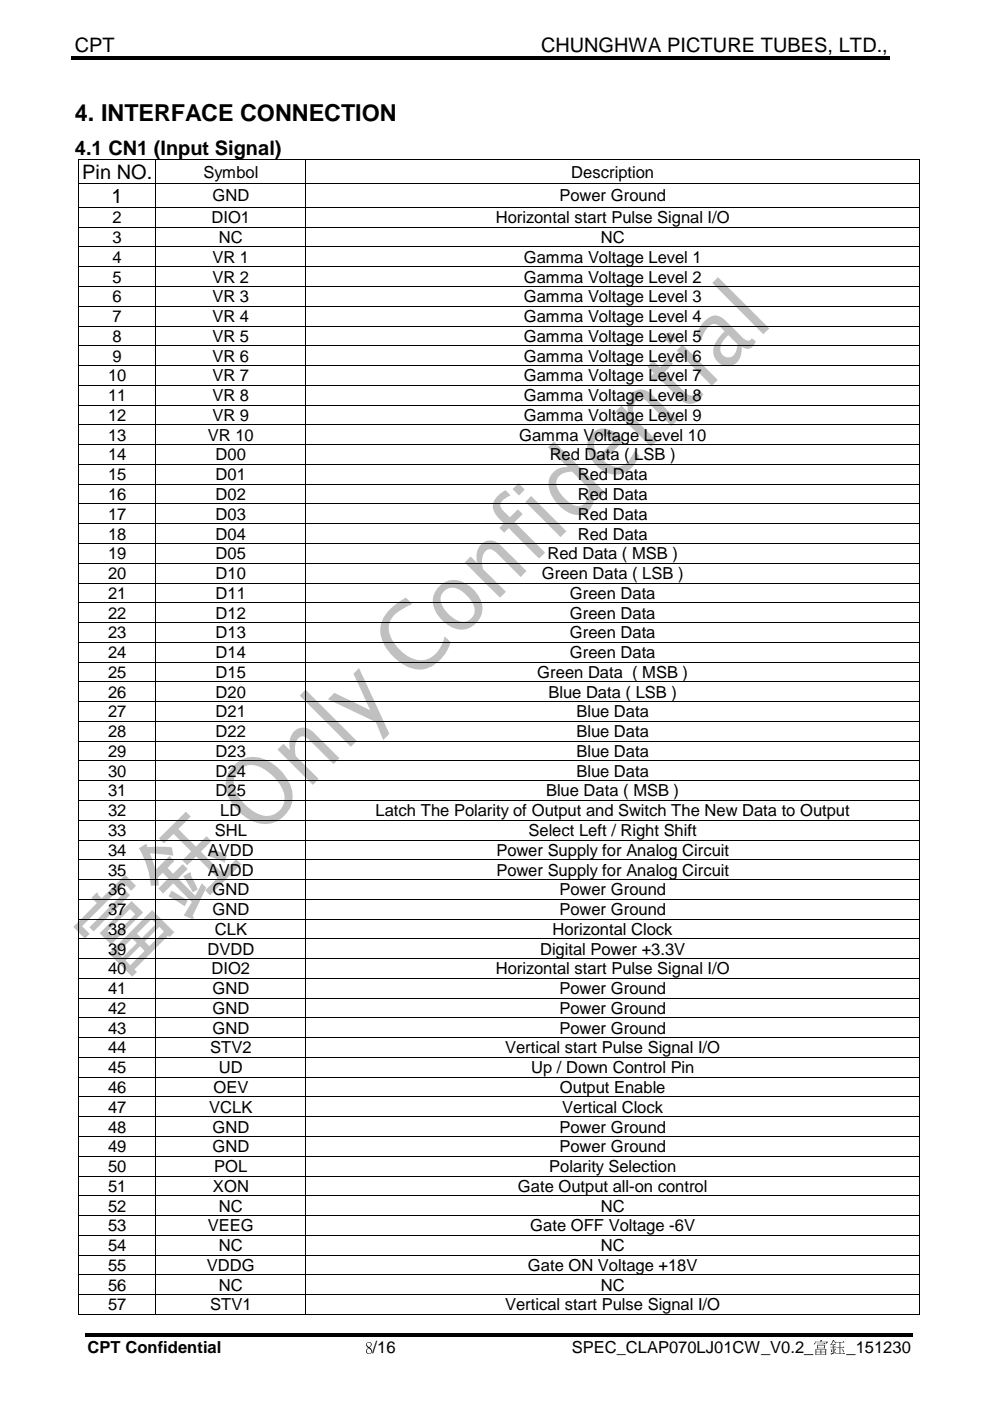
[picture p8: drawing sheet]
<svg xmlns="http://www.w3.org/2000/svg" width="210mm" height="297mm" viewBox="0 0 210 297" stroke-linecap="round" stroke-linejoin="round" font-family="sans-serif">
<path d="M15.1 11.9h82.1v.8h-82.1zM96.9 11.9h.8v.8h-.8zM97.7 11.9h91v.8h-91zM18 282.7h40.5v.7h-40.5zM58.5 282.7h.7v.7h-.7zM59.2 282.7h43.3v.7h-43.3zM102.5 282.7h.8v.7h-.8zM103.3 282.7h90.2v.7h-90.2z" fill="#000"/>
<g fill="#c0c0c0">
<path d="M23.1 202.1l9.2-9.1 4.7 4.7-1.1 1-.3-.3-7.1 7.1 .5 .6-1 1zM21.3 194.3l5.4-5.4 .9 .9-7.7 7.7-.9-.9zM20.4 189.4l.3-.1v.4l.8 .8 5-5 2.3 2.3-1 1-1.4-1.4-9 9 1.6 1.6-1 1-2.5-2.5 5-5-1.1-1.2zM22.8 197.5l1.1 1.1 4.8-4.8-1.1-1.1zM27.9 191.1l2.5 2.4-6.9 6.8-2.4-2.4zM32.5 197.8l-1.8 1.8 1 1 3.1-3.1-1-1zM31.3 195.7l-2.3 2.3 1 1 3.1-3.2-1-.9zM26.7 200.3l-1.7 1.7 1 1 3-3-1-1zM28.4 201.9l-1.8 1.8 1 1 3-3.1-.9-1z" fill-rule="evenodd"/>
<path d="M33.7 177.8l5.7-5.7 1 1-2.6 2.7 3.7 3.7 2.3-2.2 1 1-2.2 2.3 4.6 4.5 2.9-2.9 1 1-6.6 6.6-1-1 2.6-2.7-4.5-4.5-1.9 1.8-1-1 1.8-1.9-3.7-3.7-2 2zM38.8 185.8l1.3-.8h.4l-.1 .5 1.6 3.1-1.1 .6zM29.5 179.8l1.4-.8h.2l.1 .3-.1 .3 3.3-.1 2 .2 .3 1.7-4.9-.5 1.2 3.5 2.9-2.9 1.1 1-1.5 1.5 1.2 1.3 2-2.1 1.1 1-2 2.1 3.6 3.6 1.4-2.6 .9 .9-2.8 5.9 .1 .4-.1 .3-2-.7 1.8-2.8-4-4-2.1 2.1-1-1 2.1-2.2-1.2-1.2-1 1.1 .2 1.6-1.7 .1a18.7 18.7 0 0 0-2.5-8zM36.4 188.8l3.4 2.2-.6 1.2-3.5-2.2zM44.4 180l2 .5 1.7 .8-.5 1.6-1.7-.8-1.8-.6z" fill-rule="evenodd"/>
<path d="M49.6 162.3a6.1 6.1 0 0 1 8.5-.2 8.3 8.3 0 0 1 3.8 8.3 6 6 0 0 1-9.5 3.1 8.9 8.9 0 0 1-4.5-8.1 5.5 5.5 0 0 1 1.7-3.1zM50.7 163.3a4.1 4.1 0 0 0-.1 5.6 8.7 8.7 0 0 0 5.9 4.1 3.9 3.9 0 0 0 3.2-6.1 9 9 0 0 0-6.3-4.7 3.5 3.5 0 0 0-2.7 1.1z" fill-rule="evenodd"/>
<path d="M62.4 155.1a2.81 2.81 0 0 1 4.2 .3l5.4 5.4-1.3 1.2-2.4-2.5a15.2 15.2 0 0 0-3.9-3.4 1.92 1.92 0 0 0-1.9 2.2l.2 2 4.9 4.8-1.3 1.3-7.5-7.5 1.3-1.2 1.4 1.4a4.3 4.3 0 0 1 .9-4z" fill-rule="evenodd"/>
<path d="M64.8 146.2l10.8 10.9-1.2 1.2-10.9-10.8z" fill-rule="evenodd"/>
<path d="M69.5 148.3l1.4-1.4 7.6 3.7-3.6-7.8 1.2-1.2 6.4 14-1.3 1.3-1.5-3.8z" fill-rule="evenodd"/>
<path d="M82.7 129.2l1.7-1.4 1.7-1.1 1.3 1.4a8.3 8.3 0 0 0-4.8 3.8 6 6 0 0 0 2.2 5.9 5.7 5.7 0 0 0 6.1 1.8 6.7 6.7 0 0 0 3.4-4.7l1.2 1.2a8.3 8.3 0 0 1-5.7 5.8 8.6 8.6 0 0 1-7.6-4 6.1 6.1 0 0 1 .5-8.7z" fill-rule="evenodd"/>
<path d="M93.1 124.3a4.6 4.6 0 0 1 6.7 .2 5.3 5.3 0 0 1 2 6.6 4.6 4.6 0 0 1-7.5 .9 5.3 5.3 0 0 1-2-6.6zM94.1 125.3a3.1 3.1 0 0 0 .5 4.4 5 5 0 0 0 4.1 2.1 2.6 2.6 0 0 0 1.4-4.2 6 6 0 0 0-4.2-3 2.38 2.38 0 0 0-1.8 .7z" fill-rule="evenodd"/>
<path d="M102 115.4a2.81 2.81 0 0 1 4.3 .3l5.3 5.4-1.2 1.2-5.3-5.3a1.47 1.47 0 0 0-1.5-.5 1.47 1.47 0 0 0-1.2 1.1l-.2 1.7 .2 1.3 4.9 4.9-1.3 1.2-7.4-7.4 1.2-1.3 1.4 1.4a4.2 4.2 0 0 1 .8-4z" fill-rule="evenodd"/>
<path d="M105.8 104.9l1.4-1 1 1.1a3.5 3.5 0 0 0-2.1 2 5.3 5.3 0 0 0 2 2.7l1.7-1.7 .5 .5 .5 .5-1.7 1.7 6.5 6.5-1.3 1.2-6.4-6.4-1 .9-.3-.2-.7-.8 .9-.9a7.1 7.1 0 0 1-2.3-3.5 3.1 3.1 0 0 1 1.3-2.6z" fill-rule="evenodd"/>
<path d="M112.6 105.2l7.5 7.4-1.3 1.3-7.4-7.5zM109.9 102.4l1.4 1.4-1.3 1.3-1.3-1.4z" fill-rule="evenodd"/>
<path d="M116.2 94.8l1.2-1.2 10.9 10.8-1.3 1.3-1.4-1.4a3.5 3.5 0 0 1-1.2 4.3 3.5 3.5 0 0 1-4.4-.2 7.3 7.3 0 0 1-3.7-6.3 3.7 3.7 0 0 1 4.1-3zM118.6 100.9a2.54 2.54 0 0 0 0 3.4l.7 .9a4.5 4.5 0 0 0 3.7 2.1 3.1 3.1 0 0 0 1.8-3.8l-3.5-3.5-1.6 .3z" fill-rule="evenodd"/>
<path d="M125.6 91.9a3.5 3.5 0 0 1 4.8-.2l1.9 1.6-4.3 4.4a3.4 3.4 0 0 0 5.3 0l1.2-2.1 1.1 1a5.8 5.8 0 0 1-5.3 4 6.6 6.6 0 0 1-5.8-6.7 3.4 3.4 0 0 1 1.1-2zM126.5 92.9a2.24 2.24 0 0 0 .1 3.1l.4 .6 3-3a2.37 2.37 0 0 0-3.5-.7z" fill-rule="evenodd"/>
<path d="M134 83.4a2.81 2.81 0 0 1 4.3 .3l5.3 5.4-1.2 1.2-5.3-5.3a1.47 1.47 0 0 0-1.5-.5 1.47 1.47 0 0 0-1.2 1.1l-.2 1.6 .2 1.4 4.9 4.9-1.3 1.2-7.4-7.5 1.2-1.2 1.4 1.4a4.2 4.2 0 0 1 .8-4z" fill-rule="evenodd"/>
<path d="M138.4 76.4l1.5 1.5 1.8-1.8 .5 .5 .5 .5-1.8 1.8 3.7 3.6a2.85 2.85 0 0 0 2.3 1.3l.8-.4 .5-.8 .9 1a2.93 2.93 0 0 1-5 .9l-4.4-4.4-.9 .9-1-1 .8-.9-1.3-1.3z" fill-rule="evenodd"/>
<path d="M144.7 73.1l7.5 7.5-1.3 1.2-7.4-7.5zM142 70.4l1.3 1.3-1.2 1.3-1.3-1.4z" fill-rule="evenodd"/>
<path d="M149.4 68a2.76 2.76 0 0 1 4.6 .1l2.9 2.9a2.53 2.53 0 0 0 2 1.2l.5-.5 .8 .7a1.88 1.88 0 0 1-2.9 1.1 3.7 3.7 0 0 1-2.2 4 3.2 3.2 0 0 1-3.4-1.3 3.2 3.2 0 0 1 .1-3.7l.6-1 1.2-1.2-.6-.7a1.76 1.76 0 0 0-3.1 0l-.6 .9-.6 1.6-1.1-1.1 .8-1.7zM154.4 71a3.9 3.9 0 0 0-1.6 3.7 1.73 1.73 0 0 0 1.9 1.1 1.73 1.73 0 0 0 1.5-1.7l.2-1.1z" fill-rule="evenodd"/>
<path d="M151 60l1.2-1.2 10.9 10.8-1.3 1.3z" fill-rule="evenodd"/>
</g>
<g fill="#000">
<path d="M16.6 33.8h.2v.2h-.2zM16.6 38.9h.2v.1h-.2zM33 33.8h.1v.2h-.1zM33 38.9h.1v.1h-.1zM64.7 33.8h.2v.2h-.2zM64.7 38.9h.2v.1h-.2zM194.9 33.8h.2v.2h-.2zM194.9 38.9h.2v.1h-.2zM16.6 43.9h.2v.2h-.2zM16.6 48.1h.2v.2h-.2zM16.6 52.3h.2v.2h-.2zM16.6 56.5h.2v.1h-.2z"/>
<path d="M33 43.9h.1v.2h-.1zM33 48.1h.1v.2h-.1zM33 52.3h.1v.2h-.1zM33 56.5h.1v.1h-.1zM64.7 43.9h.2v.2h-.2zM64.7 48.1h.2v.2h-.2zM64.7 52.3h.2v.2h-.2zM64.7 56.5h.2v.1h-.2zM194.9 43.9h.2v.2h-.2zM194.9 48.1h.2v.2h-.2zM194.9 52.3h.2v.2h-.2zM194.9 56.5h.2v.1h-.2z"/>
<path d="M16.6 60.7h.2v.1h-.2zM16.6 64.9h.2v.1h-.2zM16.6 69h.2v.2h-.2zM16.6 73.2h.2v.2h-.2zM16.6 77.4h.2v.2h-.2zM33 60.7h.1v.1h-.1zM33 64.9h.1v.1h-.1zM33 69h.1v.2h-.1zM33 73.2h.1v.2h-.1zM33 77.4h.1v.2h-.1zM64.7 60.7h.2v.1h-.2zM64.7 64.9h.2v.1h-.2z"/>
<path d="M64.7 69h.2v.2h-.2zM64.7 73.2h.2v.2h-.2zM64.7 77.4h.2v.2h-.2zM194.9 60.7h.2v.1h-.2zM194.9 64.9h.2v.1h-.2zM194.9 69h.2v.2h-.2zM194.9 73.2h.2v.2h-.2zM194.9 77.4h.2v.2h-.2zM16.6 81.6h.2v.2h-.2zM16.6 85.8h.2v.2h-.2zM16.6 90h.2v.2h-.2zM16.6 94.2h.2v.2h-.2z"/>
<path d="M16.6 98.4h.2v.2h-.2zM33 81.6h.1v.2h-.1zM33 85.8h.1v.2h-.1zM33 90h.1v.2h-.1zM33 94.2h.1v.2h-.1zM33 98.4h.1v.2h-.1zM64.7 81.6h.2v.2h-.2zM64.7 85.8h.2v.2h-.2zM64.7 90h.2v.2h-.2zM64.7 94.2h.2v.2h-.2zM64.7 98.4h.2v.2h-.2zM194.9 81.6h.2v.2h-.2z"/>
<path d="M194.9 85.8h.2v.2h-.2zM194.9 90h.2v.2h-.2zM194.9 94.2h.2v.2h-.2zM194.9 98.4h.2v.2h-.2zM16.6 102.6h.2v.1h-.2zM16.6 106.8h.2v.1h-.2zM16.6 111h.2v.1h-.2zM16.6 115.1h.2v.2h-.2zM16.6 119.3h.2v.2h-.2zM33 102.6h.1v.1h-.1zM33 106.8h.1v.1h-.1zM33 111h.1v.1h-.1z"/>
<path d="M33 115.1h.1v.2h-.1zM33 119.3h.1v.2h-.1zM64.7 102.6h.2v.1h-.2zM64.7 106.8h.2v.1h-.2zM64.7 111h.2v.1h-.2zM64.7 115.1h.2v.2h-.2zM64.7 119.3h.2v.2h-.2zM194.9 102.6h.2v.1h-.2zM194.9 106.8h.2v.1h-.2zM194.9 111h.2v.1h-.2zM194.9 115.1h.2v.2h-.2zM194.9 119.3h.2v.2h-.2z"/>
<path d="M16.6 123.5h.2v.2h-.2zM16.6 127.7h.2v.2h-.2zM16.6 131.9h.2v.2h-.2zM16.6 136.1h.2v.2h-.2zM33 123.5h.1v.2h-.1zM33 127.7h.1v.2h-.1zM33 131.9h.1v.2h-.1zM33 136.1h.1v.2h-.1zM64.7 123.5h.2v.2h-.2zM64.7 127.7h.2v.2h-.2zM64.7 131.9h.2v.2h-.2zM64.7 136.1h.2v.2h-.2z"/>
<path d="M194.9 123.5h.2v.2h-.2zM194.9 127.7h.2v.2h-.2zM194.9 131.9h.2v.2h-.2zM194.9 136.1h.2v.2h-.2zM16.6 140.3h.2v.2h-.2zM16.6 144.5h.2v.2h-.2zM16.6 148.7h.2v.1h-.2zM16.6 152.9h.2v.1h-.2zM16.6 157.1h.2v.1h-.2zM33 140.3h.1v.2h-.1zM33 144.5h.1v.2h-.1zM33 148.7h.1v.1h-.1z"/>
<path d="M33 152.9h.1v.1h-.1zM33 157.1h.1v.1h-.1zM64.7 140.3h.2v.2h-.2zM64.7 144.5h.2v.2h-.2zM64.7 148.7h.2v.1h-.2zM64.7 152.9h.2v.1h-.2zM64.7 157.1h.2v.1h-.2zM194.9 140.3h.2v.2h-.2zM194.9 144.5h.2v.2h-.2zM194.9 148.7h.2v.1h-.2zM194.9 152.9h.2v.1h-.2zM194.9 157.1h.2v.1h-.2z"/>
<path d="M16.6 161.2h.2v.2h-.2zM16.6 165.4h.2v.2h-.2zM16.6 169.6h.2v.2h-.2zM16.6 173.8h.2v.2h-.2zM16.6 178h.2v.2h-.2zM33 161.2h.1v.2h-.1zM33 165.4h.1v.2h-.1zM33 169.6h.1v.2h-.1zM33 173.8h.1v.2h-.1zM33 178h.1v.2h-.1zM64.7 161.2h.2v.2h-.2zM64.7 165.4h.2v.2h-.2z"/>
<path d="M64.7 169.6h.2v.2h-.2zM64.7 173.8h.2v.2h-.2zM64.7 178h.2v.2h-.2zM194.9 161.2h.2v.2h-.2zM194.9 165.4h.2v.2h-.2zM194.9 169.6h.2v.2h-.2zM194.9 173.8h.2v.2h-.2zM194.9 178h.2v.2h-.2zM16.6 182.2h.2v.2h-.2zM16.6 186.4h.2v.2h-.2zM16.6 190.6h.2v.2h-.2zM16.6 194.8h.2v.1h-.2z"/>
<path d="M16.6 199h.2v.1h-.2zM33 182.2h.1v.2h-.1zM33 186.4h.1v.2h-.1zM33 190.6h.1v.2h-.1zM33 194.8h.1v.1h-.1zM33 199h.1v.1h-.1zM64.7 182.2h.2v.2h-.2zM64.7 186.4h.2v.2h-.2zM64.7 190.6h.2v.2h-.2zM64.7 194.8h.2v.1h-.2zM64.7 199h.2v.1h-.2zM194.9 182.2h.2v.2h-.2z"/>
<path d="M194.9 186.4h.2v.2h-.2zM194.9 190.6h.2v.2h-.2zM194.9 194.8h.2v.1h-.2zM194.9 199h.2v.1h-.2zM16.6 203.2h.2v.1h-.2zM16.6 207.3h.2v.2h-.2zM16.6 211.5h.2v.2h-.2zM16.6 215.7h.2v.2h-.2zM33 203.2h.1v.1h-.1zM33 207.3h.1v.2h-.1zM33 211.5h.1v.2h-.1zM33 215.7h.1v.2h-.1z"/>
<path d="M64.7 203.2h.2v.1h-.2zM64.7 207.3h.2v.2h-.2zM64.7 211.5h.2v.2h-.2zM64.7 215.7h.2v.2h-.2zM194.9 203.2h.2v.1h-.2zM194.9 207.3h.2v.2h-.2zM194.9 211.5h.2v.2h-.2zM194.9 215.7h.2v.2h-.2zM16.6 219.9h.2v.2h-.2zM16.6 224.1h.2v.2h-.2zM16.6 228.3h.2v.2h-.2zM16.6 232.5h.2v.2h-.2z"/>
<path d="M16.6 236.7h.2v.2h-.2zM33 219.9h.1v.2h-.1zM33 224.1h.1v.2h-.1zM33 228.3h.1v.2h-.1zM33 232.5h.1v.2h-.1zM33 236.7h.1v.2h-.1zM64.7 219.9h.2v.2h-.2zM64.7 224.1h.2v.2h-.2zM64.7 228.3h.2v.2h-.2zM64.7 232.5h.2v.2h-.2zM64.7 236.7h.2v.2h-.2zM194.9 219.9h.2v.2h-.2z"/>
<path d="M194.9 224.1h.2v.2h-.2zM194.9 228.3h.2v.2h-.2zM194.9 232.5h.2v.2h-.2zM194.9 236.7h.2v.2h-.2zM16.6 240.9h.2v.1h-.2zM16.6 245.1h.2v.1h-.2zM16.6 249.3h.2v.1h-.2zM16.6 253.4h.2v.2h-.2zM16.6 257.6h.2v.2h-.2zM33 240.9h.1v.1h-.1zM33 245.1h.1v.1h-.1zM33 249.3h.1v.1h-.1z"/>
<path d="M33 253.4h.1v.2h-.1zM33 257.6h.1v.2h-.1zM64.7 240.9h.2v.1h-.2zM64.7 245.1h.2v.1h-.2zM64.7 249.3h.2v.1h-.2zM64.7 253.4h.2v.2h-.2zM64.7 257.6h.2v.2h-.2zM194.9 240.9h.2v.1h-.2zM194.9 245.1h.2v.1h-.2zM194.9 249.3h.2v.1h-.2zM194.9 253.4h.2v.2h-.2zM194.9 257.6h.2v.2h-.2z"/>
<path d="M16.6 261.8h.2v.2h-.2zM16.6 266h.2v.2h-.2zM16.6 270.2h.2v.2h-.2zM16.6 274.4h.2v.2h-.2zM16.6 278.6h.2v.2h-.2zM33 261.8h.1v.2h-.1zM33 266h.1v.2h-.1zM33 270.2h.1v.2h-.1zM33 274.4h.1v.2h-.1zM33 278.6h.1v.2h-.1zM64.7 261.8h.2v.2h-.2zM64.7 266h.2v.2h-.2z"/>
<path d="M64.7 270.2h.2v.2h-.2zM64.7 274.4h.2v.2h-.2zM64.7 278.6h.2v.2h-.2zM194.9 261.8h.2v.2h-.2zM194.9 266h.2v.2h-.2zM194.9 270.2h.2v.2h-.2zM194.9 274.4h.2v.2h-.2zM194.9 278.6h.2v.2h-.2z"/>
</g>
<g fill="none" stroke="#000" stroke-width=".21">
<path d="M16.7 34v4.9M16.7 39v4.9M16.8 33.9h16.2M16.8 38.9h16.2M33.1 34v4.9M33.1 39v4.9M33.1 33.9h31.6M33.1 38.9h31.6M64.8 34v4.9M64.8 39v4.9M64.9 33.9h130M64.9 38.9h130"/>
<path d="M195 34v4.9M195 39v4.9M16.7 44.1v4M16.7 48.3v4M16.7 52.5v4M16.7 56.6v4.1M16.8 44h16.2M16.8 48.2h16.2M16.8 52.4h16.2M16.8 56.6h16.2M33.1 44.1v4M33.1 48.3v4"/>
<path d="M33.1 52.5v4M33.1 56.6v4.1M33.1 44h31.6M33.1 48.2h31.6M33.1 52.4h31.6M33.1 56.6h31.6M64.8 44.1v4M64.8 48.3v4M64.8 52.5v4M64.8 56.6v4.1M64.9 44h130M64.9 48.2h130"/>
<path d="M64.9 52.4h130M64.9 56.6h130M195 44.1v4M195 48.3v4M195 52.5v4M195 56.6v4.1M16.7 60.8v4.1M16.7 65v4M16.7 69.2v4M16.7 73.4v4M16.7 77.6v4M16.8 60.7h16.2"/>
<path d="M16.8 64.9h16.2M16.8 69.1h16.2M16.8 73.3h16.2M16.8 77.5h16.2M33.1 60.8v4.1M33.1 65v4M33.1 69.2v4M33.1 73.4v4M33.1 77.6v4M33.1 60.7h31.6M33.1 64.9h31.6M33.1 69.1h31.6"/>
<path d="M33.1 73.3h31.6M33.1 77.5h31.6M64.8 60.8v4.1M64.8 65v4M64.8 69.2v4M64.8 73.4v4M64.8 77.6v4M64.9 60.7h130M64.9 64.9h130M64.9 69.1h130M64.9 73.3h130M64.9 77.5h130"/>
<path d="M195 60.8v4.1M195 65v4M195 69.2v4M195 73.4v4M195 77.6v4M16.7 81.8v4M16.7 86v4M16.7 90.2v4M16.7 94.4v4M16.7 98.6v4M16.8 81.7h16.2M16.8 85.9h16.2"/>
<path d="M16.8 90.1h16.2M16.8 94.3h16.2M16.8 98.5h16.2M33.1 81.8v4M33.1 86v4M33.1 90.2v4M33.1 94.4v4M33.1 98.6v4M33.1 81.7h31.6M33.1 85.9h31.6M33.1 90.1h31.6M33.1 94.3h31.6"/>
<path d="M33.1 98.5h31.6M64.8 81.8v4M64.8 86v4M64.8 90.2v4M64.8 94.4v4M64.8 98.6v4M64.9 81.7h130M64.9 85.9h130M64.9 90.1h130M64.9 94.3h130M64.9 98.5h130M195 81.8v4"/>
<path d="M195 86v4M195 90.2v4M195 94.4v4M195 98.6v4M16.7 102.7v4.1M16.7 106.9v4.1M16.7 111.1v4M16.7 115.3v4M16.7 119.5v4M16.8 102.7h16.2M16.8 106.8h16.2M16.8 111h16.2"/>
<path d="M16.8 115.2h16.2M16.8 119.4h16.2M33.1 102.7v4.1M33.1 106.9v4.1M33.1 111.1v4M33.1 115.3v4M33.1 119.5v4M33.1 102.7h31.6M33.1 106.8h31.6M33.1 111h31.6M33.1 115.2h31.6M33.1 119.4h31.6"/>
<path d="M64.8 102.7v4.1M64.8 106.9v4.1M64.8 111.1v4M64.8 115.3v4M64.8 119.5v4M64.9 102.7h130M64.9 106.8h130M64.9 111h130M64.9 115.2h130M64.9 119.4h130M195 102.7v4.1M195 106.9v4.1"/>
<path d="M195 111.1v4M195 115.3v4M195 119.5v4M16.7 123.7v4M16.7 127.9v4M16.7 132.1v4M16.7 136.3v4M16.8 123.6h16.2M16.8 127.8h16.2M16.8 132h16.2M16.8 136.2h16.2M33.1 123.7v4"/>
<path d="M33.1 127.9v4M33.1 132.1v4M33.1 136.3v4M33.1 123.6h31.6M33.1 127.8h31.6M33.1 132h31.6M33.1 136.2h31.6M64.8 123.7v4M64.8 127.9v4M64.8 132.1v4M64.8 136.3v4M64.9 123.6h130"/>
<path d="M64.9 127.8h130M64.9 132h130M64.9 136.2h130M195 123.7v4M195 127.9v4M195 132.1v4M195 136.3v4M16.7 140.5v4M16.7 144.7v4M16.7 148.8v4.1M16.7 153v4.1M16.7 157.2v4"/>
<path d="M16.8 140.4h16.2M16.8 144.6h16.2M16.8 148.8h16.2M16.8 153h16.2M16.8 157.1h16.2M33.1 140.5v4M33.1 144.7v4M33.1 148.8v4.1M33.1 153v4.1M33.1 157.2v4M33.1 140.4h31.6M33.1 144.6h31.6"/>
<path d="M33.1 148.8h31.6M33.1 153h31.6M33.1 157.1h31.6M64.8 140.5v4M64.8 144.7v4M64.8 148.8v4.1M64.8 153v4.1M64.8 157.2v4M64.9 140.4h130M64.9 144.6h130M64.9 148.8h130M64.9 153h130"/>
<path d="M64.9 157.1h130M195 140.5v4M195 144.7v4M195 148.8v4.1M195 153v4.1M195 157.2v4M16.7 161.4v4M16.7 165.6v4M16.7 169.8v4M16.7 174v4M16.7 178.2v4M16.8 161.3h16.2"/>
<path d="M16.8 165.5h16.2M16.8 169.7h16.2M16.8 173.9h16.2M16.8 178.1h16.2M33.1 161.4v4M33.1 165.6v4M33.1 169.8v4M33.1 174v4M33.1 178.2v4M33.1 161.3h31.6M33.1 165.5h31.6M33.1 169.7h31.6"/>
<path d="M33.1 173.9h31.6M33.1 178.1h31.6M64.8 161.4v4M64.8 165.6v4M64.8 169.8v4M64.8 174v4M64.8 178.2v4M64.9 161.3h130M64.9 165.5h130M64.9 169.7h130M64.9 173.9h130M64.9 178.1h130"/>
<path d="M195 161.4v4M195 165.6v4M195 169.8v4M195 174v4M195 178.2v4M16.7 182.4v4M16.7 186.6v4M16.7 190.8v4M16.7 194.9v4.1M16.7 199.1v4.1M16.8 182.3h16.2M16.8 186.5h16.2"/>
<path d="M16.8 190.7h16.2M16.8 194.9h16.2M16.8 199.1h16.2M33.1 182.4v4M33.1 186.6v4M33.1 190.8v4M33.1 194.9v4.1M33.1 199.1v4.1M33.1 182.3h31.6M33.1 186.5h31.6M33.1 190.7h31.6M33.1 194.9h31.6"/>
<path d="M33.1 199.1h31.6M64.8 182.4v4M64.8 186.6v4M64.8 190.8v4M64.8 194.9v4.1M64.8 199.1v4.1M64.9 182.3h130M64.9 186.5h130M64.9 190.7h130M64.9 194.9h130M64.9 199.1h130M195 182.4v4"/>
<path d="M195 186.6v4M195 190.8v4M195 194.9v4.1M195 199.1v4.1M16.7 203.3v4M16.7 207.5v4M16.7 211.7v4M16.7 215.9v4M16.8 203.2h16.2M16.8 207.4h16.2M16.8 211.6h16.2M16.8 215.8h16.2"/>
<path d="M33.1 203.3v4M33.1 207.5v4M33.1 211.7v4M33.1 215.9v4M33.1 203.2h31.6M33.1 207.4h31.6M33.1 211.6h31.6M33.1 215.8h31.6M64.8 203.3v4M64.8 207.5v4M64.8 211.7v4M64.8 215.9v4"/>
<path d="M64.9 203.2h130M64.9 207.4h130M64.9 211.6h130M64.9 215.8h130M195 203.3v4M195 207.5v4M195 211.7v4M195 215.9v4M16.7 220.1v4M16.7 224.3v4M16.7 228.5v4M16.7 232.7v4"/>
<path d="M16.7 236.9v4M16.8 220h16.2M16.8 224.2h16.2M16.8 228.4h16.2M16.8 232.6h16.2M16.8 236.8h16.2M33.1 220.1v4M33.1 224.3v4M33.1 228.5v4M33.1 232.7v4M33.1 236.9v4M33.1 220h31.6"/>
<path d="M33.1 224.2h31.6M33.1 228.4h31.6M33.1 232.6h31.6M33.1 236.8h31.6M64.8 220.1v4M64.8 224.3v4M64.8 228.5v4M64.8 232.7v4M64.8 236.9v4M64.9 220h130M64.9 224.2h130M64.9 228.4h130"/>
<path d="M64.9 232.6h130M64.9 236.8h130M195 220.1v4M195 224.3v4M195 228.5v4M195 232.7v4M195 236.9v4M16.7 241v4.1M16.7 245.2v4.1M16.7 249.4v4M16.7 253.6v4M16.7 257.8v4"/>
<path d="M16.8 241h16.2M16.8 245.2h16.2M16.8 249.3h16.2M16.8 253.5h16.2M16.8 257.7h16.2M33.1 241v4.1M33.1 245.2v4.1M33.1 249.4v4M33.1 253.6v4M33.1 257.8v4M33.1 241h31.6M33.1 245.2h31.6"/>
<path d="M33.1 249.3h31.6M33.1 253.5h31.6M33.1 257.7h31.6M64.8 241v4.1M64.8 245.2v4.1M64.8 249.4v4M64.8 253.6v4M64.8 257.8v4M64.9 241h130M64.9 245.2h130M64.9 249.3h130M64.9 253.5h130"/>
<path d="M64.9 257.7h130M195 241v4.1M195 245.2v4.1M195 249.4v4M195 253.6v4M195 257.8v4M16.7 262v4M16.7 266.2v4M16.7 270.4v4M16.7 274.6v4M16.8 261.9h16.2M16.8 266.1h16.2"/>
<path d="M16.8 270.3h16.2M16.8 274.5h16.2M16.8 278.7h16.2M33.1 262v4M33.1 266.2v4M33.1 270.4v4M33.1 274.6v4M33.1 261.9h31.6M33.1 266.1h31.6M33.1 270.3h31.6M33.1 274.5h31.6M33.1 278.7h31.6"/>
<path d="M64.8 262v4M64.8 266.2v4M64.8 270.4v4M64.8 274.6v4M64.9 261.9h130M64.9 266.1h130M64.9 270.3h130M64.9 274.5h130M64.9 278.7h130M195 262v4M195 266.2v4M195 270.4v4"/>
<path d="M195 274.6v4"/>
</g>
<text font-size="5" x="15.9" y="25.6">4. INTERFACE CONNECTION</text>
<g font-size="4.2">
<text x="15.9" y="10.9">CPT</text>
<text x="114.7" y="10.9">CHUNGHWA PICTURE TUBES, LTD.,</text>
<text x="15.9" y="32.9">4.1 CN1 (Input Signal)</text>
<text x="17.4" y="37.9">Pin NO.</text>
<text x="23.7" y="43">1</text>
</g>
<g font-size="3.5">
<text x="43.1" y="37.7">Symbol</text>
<text x="121.1" y="37.7">Description</text>
<text x="23.9" y="47.3">2</text>
<text x="44.8" y="47.3">DIO1</text>
<text x="45" y="42.7">GND</text>
<text x="105.1" y="47.3">Horizontal start Pulse Signal I/O</text>
<text x="118.6" y="42.7">Power Ground</text>
<text x="23.9" y="51.5">3</text>
<text x="46.4" y="51.5">NC</text>
<text x="127.4" y="51.5">NC</text>
<text x="23.9" y="55.7">4</text>
<text x="23.9" y="59.9">5</text>
<text x="45" y="55.7">VR 1</text>
<text x="45" y="59.9">VR 2</text>
<text x="111" y="55.7">Gamma Voltage Level 1</text>
<text x="111" y="59.9">Gamma Voltage Level 2</text>
<text x="23.9" y="64.1">6</text>
<text x="45" y="64.1">VR 3</text>
<text x="111" y="64.1">Gamma Voltage Level 3</text>
<text x="23.9" y="68.3">7</text>
<text x="45" y="68.3">VR 4</text>
<text x="111" y="68.3">Gamma Voltage Level 4</text>
<text x="23.9" y="72.5">8</text>
<text x="23.9" y="76.7">9</text>
<text x="45" y="72.5">VR 5</text>
<text x="45" y="76.7">VR 6</text>
<text x="111" y="72.5">Gamma Voltage Level 5</text>
<text x="111" y="76.7">Gamma Voltage Level 6</text>
<text x="22.9" y="80.9">10</text>
<text x="45" y="80.9">VR 7</text>
<text x="111" y="80.9">Gamma Voltage Level 7</text>
<text x="22.9" y="85">11</text>
<text x="22.9" y="89.2">12</text>
<text x="45" y="85">VR 8</text>
<text x="45" y="89.2">VR 9</text>
<text x="111" y="85">Gamma Voltage Level 8</text>
<text x="111" y="89.2">Gamma Voltage Level 9</text>
<text x="22.9" y="93.4">13</text>
<text x="44.1" y="93.4">VR 10</text>
<text x="110.1" y="93.4">Gamma Voltage Level 10</text>
<text x="22.9" y="97.6">14</text>
<text x="22.9" y="101.8">15</text>
<text x="45.7" y="97.6">D00</text>
<text x="45.7" y="101.8">D01</text>
<text x="116.5" y="97.6">Red Data ( LSB )</text>
<text x="122.5" y="101.8">Red Data</text>
<text x="22.9" y="106">16</text>
<text x="45.7" y="106">D02</text>
<text x="122.5" y="106">Red Data</text>
<text x="22.9" y="110.2">17</text>
<text x="45.7" y="110.2">D03</text>
<text x="122.5" y="110.2">Red Data</text>
<text x="22.9" y="114.4">18</text>
<text x="22.9" y="118.6">19</text>
<text x="45.7" y="114.4">D04</text>
<text x="45.7" y="118.6">D05</text>
<text x="116.1" y="118.6">Red Data ( MSB )</text>
<text x="122.5" y="114.4">Red Data</text>
<text x="22.9" y="122.8">20</text>
<text x="45.7" y="122.8">D10</text>
<text x="114.9" y="122.8">Green Data ( LSB )</text>
<text x="22.9" y="127">21</text>
<text x="22.9" y="131.1">22</text>
<text x="45.7" y="127">D11</text>
<text x="45.7" y="131.1">D12</text>
<text x="120.8" y="127">Green Data</text>
<text x="120.8" y="131.1">Green Data</text>
<text x="22.9" y="135.3">23</text>
<text x="45.7" y="135.3">D13</text>
<text x="120.8" y="135.3">Green Data</text>
<text x="22.9" y="139.5">24</text>
<text x="22.9" y="143.7">25</text>
<text x="45.7" y="139.5">D14</text>
<text x="45.7" y="143.7">D15</text>
<text x="113.9" y="143.7">Green Data ( MSB )</text>
<text x="120.8" y="139.5">Green Data</text>
<text x="22.9" y="147.9">26</text>
<text x="45.7" y="147.9">D20</text>
<text x="116.3" y="147.9">Blue Data ( LSB )</text>
<text x="22.9" y="152.1">27</text>
<text x="45.7" y="152.1">D21</text>
<text x="122.2" y="152.1">Blue Data</text>
<text x="22.9" y="156.3">28</text>
<text x="22.9" y="160.5">29</text>
<text x="45.7" y="156.3">D22</text>
<text x="45.7" y="160.5">D23</text>
<text x="122.2" y="156.3">Blue Data</text>
<text x="122.2" y="160.5">Blue Data</text>
<text x="22.9" y="164.7">30</text>
<text x="45.7" y="164.7">D24</text>
<text x="122.2" y="164.7">Blue Data</text>
<text x="22.9" y="168.9">31</text>
<text x="22.9" y="173.1">32</text>
<text x="45.7" y="168.9">D25</text>
<text x="46.7" y="173.1">LD</text>
<text x="79.6" y="173.1">Latch The Polarity of Output and Switch The New Data to Output</text>
<text x="115.8" y="168.9">Blue Data ( MSB )</text>
<text x="22.9" y="177.2">33</text>
<text x="45.6" y="177.2">SHL</text>
<text x="112.1" y="177.2">Select Left / Right Shift</text>
<text x="22.9" y="181.4">34</text>
<text x="22.9" y="185.6">35</text>
<text x="44.1" y="181.4">AVDD</text>
<text x="44.1" y="185.6">AVDD</text>
<text x="105.2" y="181.4">Power Supply for Analog Circuit</text>
<text x="105.2" y="185.6">Power Supply for Analog Circuit</text>
<text x="22.9" y="189.8">36</text>
<text x="45" y="189.8">GND</text>
<text x="118.6" y="189.8">Power Ground</text>
<text x="22.9" y="194">37</text>
<text x="45" y="194">GND</text>
<text x="118.6" y="194">Power Ground</text>
<text x="22.9" y="198.2">38</text>
<text x="22.9" y="202.4">39</text>
<text x="44" y="202.4">DVDD</text>
<text x="45.6" y="198.2">CLK</text>
<text x="114.5" y="202.4">Digital Power +3.3V</text>
<text x="117.1" y="198.2">Horizontal Clock</text>
<text x="22.9" y="206.6">40</text>
<text x="44.8" y="206.6">DIO2</text>
<text x="105.1" y="206.6">Horizontal start Pulse Signal I/O</text>
<text x="22.9" y="210.8">41</text>
<text x="22.9" y="215">42</text>
<text x="45" y="210.8">GND</text>
<text x="45" y="215">GND</text>
<text x="118.6" y="210.8">Power Ground</text>
<text x="118.6" y="215">Power Ground</text>
<text x="22.9" y="219.2">43</text>
<text x="45" y="219.2">GND</text>
<text x="118.6" y="219.2">Power Ground</text>
<text x="22.9" y="223.4">44</text>
<text x="22.9" y="227.5">45</text>
<text x="44.5" y="223.4">STV2</text>
<text x="46.4" y="227.5">UD</text>
<text x="107.1" y="223.4">Vertical start Pulse Signal I/O</text>
<text x="112.6" y="227.5">Up / Down Control Pin</text>
<text x="22.9" y="231.7">46</text>
<text x="45.3" y="231.7">OEV</text>
<text x="118.7" y="231.7">Output Enable</text>
<text x="22.9" y="235.9">47</text>
<text x="44.4" y="235.9">VCLK</text>
<text x="119.2" y="235.9">Vertical Clock</text>
<text x="22.9" y="240.1">48</text>
<text x="22.9" y="244.3">49</text>
<text x="45" y="240.1">GND</text>
<text x="45" y="244.3">GND</text>
<text x="118.6" y="240.1">Power Ground</text>
<text x="118.6" y="244.3">Power Ground</text>
<text x="22.9" y="248.5">50</text>
<text x="45.4" y="248.5">POL</text>
<text x="116.5" y="248.5">Polarity Selection</text>
<text x="22.9" y="252.7">51</text>
<text x="22.9" y="256.9">52</text>
<text x="45.1" y="252.7">XON</text>
<text x="46.4" y="256.9">NC</text>
<text x="109.8" y="252.7">Gate Output all-on control</text>
<text x="127.4" y="256.9">NC</text>
<text x="22.9" y="261.1">53</text>
<text x="44.1" y="261.1">VEEG</text>
<text x="112.4" y="261.1">Gate OFF Voltage -6V</text>
<text x="22.9" y="265.3">54</text>
<text x="22.9" y="269.5">55</text>
<text x="43.9" y="269.5">VDDG</text>
<text x="46.4" y="265.3">NC</text>
<text x="111.9" y="269.5">Gate ON Voltage +18V</text>
<text x="127.4" y="265.3">NC</text>
<text x="22.9" y="273.6">56</text>
<text x="46.4" y="273.6">NC</text>
<text x="127.4" y="273.6">NC</text>
<text x="22.9" y="277.8">57</text>
<text x="44.5" y="277.8">STV1</text>
<text x="107.1" y="277.8">Vertical start Pulse Signal I/O</text>
<text x="18.5" y="286.9">CPT Confidential</text>
<text x="77.3" y="286.8">8/16</text>
<text x="121.2" y="286.8">SPEC_CLAP070LJ01CW_V0.2_富鈺_151230</text>
</g>
</svg>
